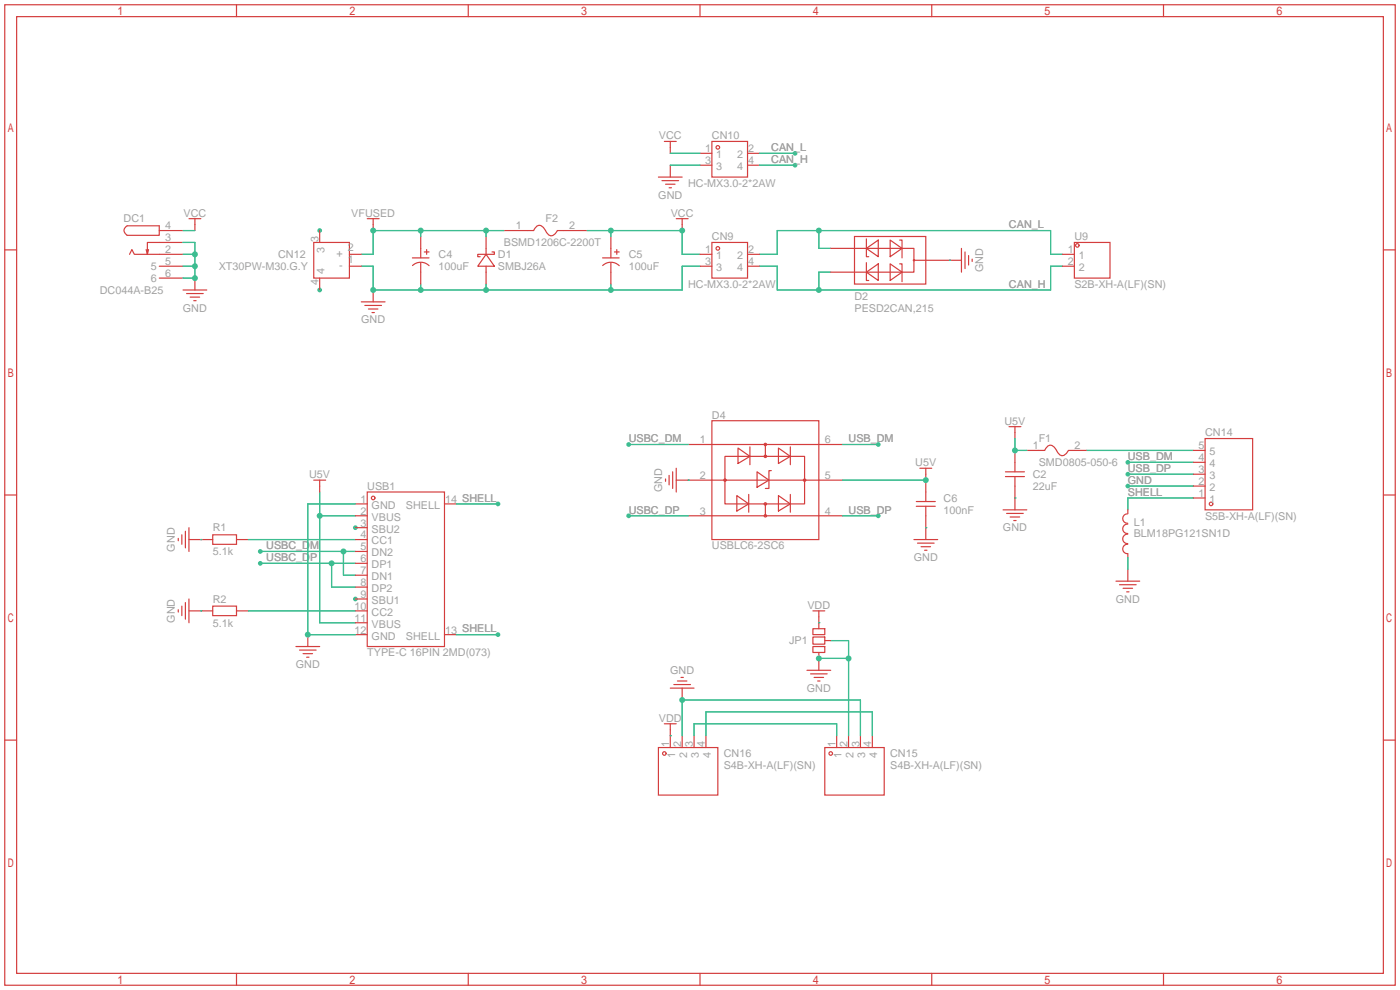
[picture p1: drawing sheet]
<svg xmlns="http://www.w3.org/2000/svg" width="299mm" height="212mm" viewBox="0 0 299 212" stroke-linecap="round" stroke-linejoin="round" font-family="sans-serif">
<g fill="#3dbd91">
<circle cx="75.9" cy="112.8" r=".51"/>
<circle cx="75.9" cy="128" r=".51"/>
<circle cx="68.3" cy="49.3" r=".51"/>
<circle cx="68.3" cy="62" r=".51"/>
<circle cx="241" cy="98.8" r=".51"/>
<circle cx="241" cy="101.3" r=".51"/>
<circle cx="241" cy="103.9" r=".51"/>
<circle cx="55.6" cy="117.9" r=".51"/>
<circle cx="55.6" cy="120.4" r=".51"/>
<circle cx="134.4" cy="95" r=".51"/>
<circle cx="187.7" cy="95" r=".51"/>
<circle cx="187.7" cy="110.2" r=".51"/>
<circle cx="134.4" cy="110.2" r=".51"/>
<circle cx="106.4" cy="135.6" r=".51"/>
<circle cx="106.4" cy="107.7" r=".51"/>
<circle cx="169.9" cy="35.3" r=".51"/>
<circle cx="169.9" cy="32.8" r=".51"/>
</g>
<g fill="none" stroke="#d43d3d" stroke-width=".25">
<path d="M1 1h297.2v209.6h-297.2zM3.6 3.6h292.1v204.4h-292.1zM50.5 1v2.6M100.1 1v2.6M149.6 1v2.6M199.1 1v2.6M248.7 1v2.6M140.7 37.8h5.1M141.5 38.6h3.5M142 30.2h2.5M142.2 39.4h2.1M143.3 30.2v2.6"/>
<path d="M143.3 35.3v2.5M149.6 32.8h2.5M149.6 35.3h2.5M152.1 30.2h7.7v7.6h-7.7zM159.8 32.8h2.5M159.8 35.3h2.5M1 53.4h2.6M26.6 48.8l.6-.5h6.8v2l-6.9-.1a1.11 1.11 0 0 1-.5-1.4zM27.7 54.4l.5-1.1 .5 1.1h10.4M31.2 53.3l.3 1.1M31.7 53.3l-.2 1.1M34 49.3h5.1"/>
<path d="M34 56.9h5.1M34 59.4h5.1M39.1 51.8h-7.6v2.6M40.4 46.7h2.5M41.7 46.7v2.6M41.7 59.4v2.6M67.1 51.8h7.6v7.6h-7.6zM68.3 49.3v2.5M68.3 59.4v2.6M74.7 54.4h2.5M74.7 56.9h2.5M78.5 46.7h2.5"/>
<path d="M79.8 46.7v2.6M88.1 55.1h3.6M88.2 56.8a2.54 2.54 0 0 1 3.5 0M89.9 50.5v4.6M89.9 56.1v4.6M90.7 53.8h1M91.2 53.3v1.1M103.9 54.4l1.8 2.5h-3.6zM103.9 50.5v3.9M103.9 56.9v3.8M105.2 53.8h.5v.6h-3.6v.5h.5M107.7 49.3h6.3l.5-.8a1.26 1.26 0 0 1 2.1 .8l.5 .7a1.26 1.26 0 0 0 2-.7h6.4"/>
<path d="M128.8 55.1h3.5M128.8 56.8a2.54 2.54 0 0 1 3.5 0M130.6 50.5v4.6M130.6 56.1v4.6M131.3 53.8h1M131.8 53.3v1.1M143 40.1h.5M144.5 46.7h2.6M145.8 46.7v2.6M149.6 54.4h2.5M149.6 56.9h2.5M152.1 51.8h7.7v7.6h-7.7z"/>
<path d="M159.8 54.4h2.5M159.8 56.9h2.5M177.5 53.1h17.8v5.1h-17.8M182.6 50.5h15.3v10.2h-15.3zM185.2 53.1l2.5-1.8v3.6zM185.2 51.1v3.8h.5M185.2 58.2l2.5-1.8v3.5zM185.2 56.1v3.8h.5M190.2 51.3l2.6 1.8-2.6 1.8zM190.2 56.4l2.6 1.8-2.6 1.7zM192.3 51.3h.5v3.8M192.3 56.4h.5v3.8"/>
<path d="M195.3 55.6h10.2M205.5 53.1v5.1M206.2 53.8v3.6M207 54.6v2M207.8 55.4v.5M227.1 54.4h2.5M227.1 56.9h2.5M229.6 51.8h7.6v7.6h-7.6zM295.7 53.4h2.5M39.1 62h5.1M39.9 62.7h3.5M40.6 63.5h2.1"/>
<path d="M41.4 64.3h.5M77.2 64.5h5.1M78 65.3h3.5M78.7 66h2.1M79.5 66.8h.5M79.8 62v2.5M147.1 95h33M152.1 89.9h22.9v25.4h-22.9zM154.9 97.5h17.1v10.2h-17.1zM157.7 95.8l2.6 1.7-2.6 1.6zM160.3 95.5v3.8M163.6 95v2.5"/>
<path d="M166.4 95.8l2.5 1.7-2.5 1.6zM168.9 95.5v3.8M215.6 91.2h2.6M216.9 91.2v2.5M216.9 96.3v4.5M219.5 96.3h3.8l.4-.8a1.26 1.26 0 0 1 2.1 .8l.5 .7a1.26 1.26 0 0 0 2-.7h3.9M255 96.3h2.6M255 98.8h2.6M257.6 93.7h10.1v15.3h-10.1zM1 105.8h2.6M38.1 115.1v.5M38.9 114.3v2"/>
<path d="M39.6 113.5v3.6M40.4 115.3h5.1M40.4 112.8v5.1M45.5 114.3h5v2h-5zM50.5 115.3h2.6M67.1 102.6h2.5M68.3 102.6v2.6M75.9 115.3h2.6M75.9 110.2h2.6M75.9 107.7h2.6M75.9 112.8h2.6M75.9 117.9h2.6"/>
<path d="M78.5 105.2h16.5v33h-16.5zM95 107.7h2.5M142.2 102.4v.5M143 101.6v2M143.8 100.8v3.6M144.5 102.6h35.6M144.5 100.1v5.1M147.1 110.2h33M157.5 105.9l2.5 1.8-2.5 1.5zM160 105.7v3.8M161.8 100.8l2.5 1.8-2.5 1.5zM163.6 107.7v2.5"/>
<path d="M164.8 100.6h-.5v3.8h-.7M166.4 105.9l2.5 1.8-2.5 1.5zM168.9 105.7v3.8M195.3 115.3h5.1M195.8 108.2h4.1M195.8 107.2h4.1M196.1 116.1h3.5M196.6 100.1h2.5M196.8 116.8h2.1M197.6 117.6h.5M197.9 100.1v7.1M197.9 108.2v7.1"/>
<path d="M214.4 109h5.1M214.9 101.9h4M214.9 100.8h4M215.1 109.7h3.6M215.9 110.5h2M216.7 111.3h.5M216.9 101.9v7.1M241 114.2a1.01 1.01 0 0 0-1.1 1 1.01 1.01 0 0 0 1.1 1M241 112a1.01 1.01 0 0 0-1.1 1 1.01 1.01 0 0 0 1.1 1M241 116.3a1.01 1.01 0 0 0-1.1 1 1.01 1.01 0 0 0 1.1 1v.8M241 109.8a1.01 1.01 0 0 0-1.1 1 1.01 1.01 0 0 0 1.1 1M241 109v.7"/>
<path d="M255 106.4h2.6M255 103.9h2.6M255 101.3h2.6M295.7 105.8h2.5M38.1 130.3v.5M38.9 129.5v2.1M39.6 128.8v3.5M40.4 130.6h5.1M40.4 128v5.1M45.5 129.5h5v2.1h-5zM50.5 130.6h2.6M63.2 138.2h5.1"/>
<path d="M64 138.9h3.6M64.8 139.7h2M65.8 135.6v2.6M75.9 130.6h2.6M75.9 120.4h2.6M75.9 122.9h2.6M75.9 125.5h2.6M75.9 128h2.6M75.9 133.1h2.6M75.9 135.6h2.6M95 135.6h2.5M173.7 134.4h2.6v1.2h-2.6z"/>
<path d="M173.7 138.2h2.6v1.2h-2.6zM173.7 136.1h2.6v1.6h-2.6zM173.7 130.6h2.6M175 130.6v3.8M175 139.4v3.9M176.3 136.9h1.2M238.5 124.2h5.1M239.3 125h3.5M240 125.7h2.1M240.8 126.5h.5M241 121.7v2.5M1 158.2h2.6"/>
<path d="M65.5 140.5h.5M140.7 159.8h12.7v10.1h-12.7zM142 154.7h2.5M143.3 154.7v5.1M143.3 147.1h5M144 146.3h3.6M144.8 145.5h2M145.5 144.8h.5M145.8 147.1v2.5M145.8 157.2v2.6M148.3 157.2v2.6M150.9 157.2v2.6"/>
<path d="M172.5 143.3h5M173.2 144h3.6M174 144.8h2M174.8 145.5h.5M176.3 159.8h12.7v10.1h-12.7zM178.8 157.2v2.6M181.4 157.2v2.6M183.9 157.2v2.6M186.4 157.2v2.6M295.7 158.2h2.5M50.5 208v2.6M100.1 208v2.6"/>
<path d="M149.6 208v2.6M199.1 208v2.6M248.7 208v2.6"/>
<circle cx="153.4" cy="31.5" r=".38"/>
<circle cx="153.4" cy="53.1" r=".38"/>
<circle cx="195.3" cy="55.6" r=".13"/>
<circle cx="230.3" cy="52.5" r=".38"/>
<circle cx="163.6" cy="95" r=".25"/>
<circle cx="163.6" cy="97.5" r=".25"/>
<circle cx="79.8" cy="106.4" r=".38"/>
<circle cx="154.9" cy="102.6" r=".25"/>
<circle cx="163.6" cy="107.7" r=".25"/>
<circle cx="163.6" cy="110.2" r=".25"/>
<circle cx="172" cy="102.6" r=".25"/>
<circle cx="258.8" cy="107.7" r=".38"/>
<circle cx="142" cy="161" r=".38"/>
<circle cx="177.5" cy="161" r=".38"/>
</g>
<g fill="none" stroke="#3dbd91" stroke-width=".25">
<path d="M143.3 32.8h6.3M143.3 35.3h6.3M162.3 32.8h7.6M162.3 35.3h7.6M39.1 56.9h2.6M39.1 54.4h2.6M39.1 49.3h2.6M39.1 51.8h2.6v7.6h-2.6M77.2 56.9h2.6v5.1h66v-5.1h3.8M89.9 49.3v1.2M103.9 49.3v1.2M107.7 49.3h-27.9v5.1h-2.6"/>
<path d="M125.5 49.3h20.3v5.1h3.8M130.6 49.3v1.2M162.3 56.9h3.8v5.1h58.4v-5.1h2.6M162.3 54.4h3.8v-5.1h58.4v5.1h2.6M175 49.3v3.8h2.5M177.5 58.2h-2.5v3.8M202.9 55.6h.1M89.9 60.7v1.3M103.9 60.7v1.3M130.6 60.7v1.3M134.4 95h12.7M180.1 95h7.6"/>
<path d="M216.9 93.7v2.6h2.6M232.2 96.3h22.8M241 98.8h14M42.9 115.3h.1M53.1 115.3h22.8M55.6 117.9h20.3M68.3 105.2v27.9h7.6M68.3 110.2h7.6M73.4 117.9v5h2.5M75.9 107.7h-10.1v27.9h10.1M97.5 107.7h8.9M134.4 110.2h12.7"/>
<path d="M147.1 102.6h.1M180.1 110.2h7.6M180.1 102.6h17.8M197.9 112.8h.1M216.9 106.4h.1M241 101.3h14M241 103.9h14M241 119.1v2.6M255 106.4h-14v2.6M42.9 130.6h.1M53.1 130.6h22.8M55.6 120.4h20.3"/>
<path d="M70.9 120.4v5.1h5M97.5 135.6h8.9M175 133.1h.1M177.5 136.9h3.9v20.3M143.3 157.2h.1M145.8 157.2v-7.6h38.1v7.6M148.3 157.2v-2.5h30.5v2.5M150.9 157.2v-5.1h35.5v5.1M175 140.7h6.4"/>
</g>
<g fill="#3dbd91">
<circle cx="79.8" cy="62" r=".63"/>
<circle cx="89.9" cy="62" r=".63"/>
<circle cx="103.9" cy="62" r=".63"/>
<circle cx="130.6" cy="62" r=".63"/>
<circle cx="175" cy="49.3" r=".63"/>
<circle cx="175" cy="62" r=".63"/>
<circle cx="73.4" cy="117.9" r=".63"/>
<circle cx="70.9" cy="120.4" r=".63"/>
<circle cx="68.3" cy="110.2" r=".63"/>
<circle cx="216.9" cy="96.3" r=".63"/>
<circle cx="197.9" cy="102.6" r=".63"/>
<circle cx="130.6" cy="49.3" r=".63"/>
<circle cx="145.8" cy="49.3" r=".63"/>
<circle cx="79.8" cy="49.3" r=".63"/>
<circle cx="89.9" cy="49.3" r=".63"/>
<circle cx="103.9" cy="49.3" r=".63"/>
<circle cx="65.8" cy="135.6" r=".63"/>
<circle cx="41.7" cy="59.4" r=".63"/>
<circle cx="41.7" cy="56.9" r=".63"/>
<circle cx="41.7" cy="54.4" r=".63"/>
<circle cx="145.8" cy="149.6" r=".63"/>
<circle cx="181.4" cy="140.7" r=".63"/>
<circle cx="175" cy="140.7" r=".63"/>
</g>
<g font-size="2.3" fill="#a2a2a2">
<text x="140.8" y="29.8">VCC</text>
<text x="152.1" y="29.8">CN10</text>
<text x="150.7" y="32.5">1</text>
<text x="150.7" y="35.1">3</text>
<text x="153.1" y="33.8">1</text>
<text x="157.5" y="33.8">2</text>
<text x="159.9" y="35.1">4</text>
<text x="159.9" y="32.5">2</text>
<text x="164.8" y="34.8">CAN_H</text>
<text x="164.8" y="32.3">CAN_L</text>
<text x="147.1" y="39.9">HC-MX3.0-2*2AW</text>
<text x="153.1" y="36.3">3</text>
<text x="157.5" y="36.3">4</text>
<text x="26.4" y="47.5">DC1</text>
<text x="39.2" y="46.3">VCC</text>
<text x="75.1" y="46.3">VFUSED</text>
<text x="116.6" y="47.5">F2</text>
<text x="140.7" y="42.5">GND</text>
<text x="143.4" y="46.3">VCC</text>
<text x="35.3" y="51.6">3</text>
<text x="35.3" y="49">4</text>
<text x="68.1" y="51.7" transform="rotate(-90 68.1 51.7)">3</text>
<text x="74.3" y="53.6">2</text>
<text x="107.7" y="52.6">BSMD1206C-2200T</text>
<text x="110.2" y="49">1</text>
<text x="121.7" y="49">2</text>
<text x="152.1" y="51.4">CN9</text>
<text x="215.6" y="48.8">CAN_L</text>
<text x="229.6" y="51.4">U9</text>
<text x="32.2" y="57.7">5</text>
<text x="35.3" y="54.1">2</text>
<text x="35.3" y="56.7">5</text>
<text x="35.3" y="59.2">6</text>
<text x="46.7" y="57.7">XT30PW-M30.G.Y</text>
<text x="59.4" y="55.2">CN12</text>
<text x="69.4" y="58.5" transform="rotate(-90 69.4 58.5)">4</text>
<text x="69.4" y="54" transform="rotate(-90 69.4 54)">3</text>
<text x="71.9" y="54.9">+</text>
<text x="72.5" y="57.4">-</text>
<text x="74.3" y="56.2">1</text>
<text x="93.7" y="55.2">C4</text>
<text x="93.7" y="57.7">100uF</text>
<text x="106.4" y="55.2">D1</text>
<text x="106.4" y="57.7">SMBJ26A</text>
<text x="134.4" y="55.2">C5</text>
<text x="134.4" y="57.7">100uF</text>
<text x="150.7" y="54.1">1</text>
<text x="150.7" y="56.7">3</text>
<text x="153.1" y="55.4">1</text>
<text x="153.1" y="57.9">3</text>
<text x="157.5" y="57.9">4</text>
<text x="157.5" y="55.4">2</text>
<text x="159.9" y="56.7">4</text>
<text x="159.9" y="54.1">2</text>
<text x="210.1" y="58.2" transform="rotate(-90 210.1 58.2)">GND</text>
<text x="228.2" y="54.1">1</text>
<text x="228.2" y="56.7">2</text>
<text x="230.6" y="55.4">1</text>
<text x="230.6" y="57.9">2</text>
<text x="21.3" y="62.8">DC044A-B25</text>
<text x="32.2" y="60.2">6</text>
<text x="68.1" y="60.8" transform="rotate(-90 68.1 60.8)">4</text>
<text x="147.1" y="61.5">HC-MX3.0-2*2AW</text>
<text x="182.6" y="64.1">D2</text>
<text x="215.6" y="61.5">CAN_H</text>
<text x="229.6" y="61.5">S2B-XH-A(LF)(SN)</text>
<text x="39.1" y="66.6">GND</text>
<text x="77.2" y="69.1">GND</text>
<text x="182.6" y="66.6">PESD2CAN,215</text>
<text x="152.1" y="89.5">D4</text>
<text x="134.4" y="94.5">USBC_DM</text>
<text x="149.6" y="94.8">1</text>
<text x="176.3" y="94.8">6</text>
<text x="181.4" y="94.5">USB_DM</text>
<text x="214.7" y="90.7">U5V</text>
<text x="222" y="94.5">F1</text>
<text x="257.6" y="93.3">CN14</text>
<text x="195.6" y="99.6">U5V</text>
<text x="220.7" y="96">1</text>
<text x="222" y="99.6">SMD0805-050-6</text>
<text x="229.6" y="96">2</text>
<text x="241" y="98.3">USB_DM</text>
<text x="241" y="100.9">USB_DP</text>
<text x="256.1" y="101.1">3</text>
<text x="256.1" y="98.6">4</text>
<text x="256.1" y="96">5</text>
<text x="258.5" y="99.8">4</text>
<text x="258.5" y="97.3">5</text>
<text x="66.1" y="102.2">U5V</text>
<text x="77.1" y="107.5">1</text>
<text x="78.5" y="104.7">USB1</text>
<text x="95.1" y="107.5">14 SHELL</text>
<text x="141.5" y="105.2" transform="rotate(-90 141.5 105.2)">GND</text>
<text x="149.6" y="102.4">2</text>
<text x="176.3" y="102.4">5</text>
<text x="201.7" y="107.2">C6</text>
<text x="220.7" y="102.2">C2</text>
<text x="220.7" y="104.7">22uF</text>
<text x="241" y="103.4">GND</text>
<text x="241" y="106">SHELL</text>
<text x="256.1" y="106.2">1</text>
<text x="256.1" y="103.7">2</text>
<text x="258.5" y="107.5">1</text>
<text x="258.5" y="104.9">2</text>
<text x="258.5" y="102.4">3</text>
<text x="45.5" y="113.6">R1</text>
<text x="77.1" y="110">2</text>
<text x="77.1" y="112.5">3</text>
<text x="79.4" y="108.7">GND</text>
<text x="79.4" y="111.3">VBUS</text>
<text x="79.4" y="113.8">SBU2</text>
<text x="86.7" y="108.7">SHELL</text>
<text x="134.4" y="109.8">USBC_DP</text>
<text x="149.6" y="110">3</text>
<text x="176.3" y="110">4</text>
<text x="181.4" y="109.8">USB_DP</text>
<text x="201.7" y="109.8">100nF</text>
<text x="214.4" y="113.6">GND</text>
<text x="242.3" y="112.3">L1</text>
<text x="257.6" y="111">S5B-XH-A(LF)(SN)</text>
<text x="37.4" y="117.9" transform="rotate(-90 37.4 117.9)">GND</text>
<text x="45.5" y="118.7">5.1k</text>
<text x="56.9" y="117.4">USBC_DM</text>
<text x="56.9" y="119.9">USBC_DP</text>
<text x="77.1" y="115.1">4</text>
<text x="77.1" y="117.6">5</text>
<text x="79.4" y="116.4">CC1</text>
<text x="79.4" y="118.9">DN2</text>
<text x="152.1" y="117.4">USBLC6-2SC6</text>
<text x="195.3" y="119.9">GND</text>
<text x="242.3" y="114.9">BLM18PG121SN1D</text>
<text x="77.1" y="120.2">6</text>
<text x="77.1" y="122.7">7</text>
<text x="77.1" y="125.2">8</text>
<text x="79.4" y="121.4">DP1</text>
<text x="79.4" y="124">DN1</text>
<text x="45.5" y="128.8">R2</text>
<text x="75.8" y="130.3">10</text>
<text x="77.1" y="127.8">9</text>
<text x="79.4" y="126.5">DP2</text>
<text x="79.4" y="129.1">SBU1</text>
<text x="79.4" y="131.6">CC2</text>
<text x="172.6" y="130.1">VDD</text>
<text x="238.5" y="128.8">GND</text>
<text x="37.4" y="133.1" transform="rotate(-90 37.4 133.1)">GND</text>
<text x="45.5" y="133.9">5.1k</text>
<text x="75.8" y="132.9">11</text>
<text x="75.8" y="135.4">12</text>
<text x="79.4" y="134.1">VBUS</text>
<text x="79.4" y="136.7">GND</text>
<text x="86.7" y="136.7">SHELL</text>
<text x="95.1" y="135.4">13 SHELL</text>
<text x="168.7" y="137.7">JP1</text>
<text x="63.2" y="142.8">GND</text>
<text x="78.5" y="140.3">TYPE-C 16PIN 2MD(073)</text>
<text x="143.2" y="144.1">GND</text>
<text x="172.4" y="147.9">GND</text>
<text x="140.8" y="154.2">VDD</text>
<text x="143" y="159.6" transform="rotate(-90 143 159.6)">1</text>
<text x="144.3" y="162" transform="rotate(-90 144.3 162)">1</text>
<text x="145.6" y="159.6" transform="rotate(-90 145.6 159.6)">2</text>
<text x="146.8" y="162" transform="rotate(-90 146.8 162)">2</text>
<text x="148.1" y="159.6" transform="rotate(-90 148.1 159.6)">3</text>
<text x="149.4" y="162" transform="rotate(-90 149.4 162)">3</text>
<text x="150.6" y="159.6" transform="rotate(-90 150.6 159.6)">4</text>
<text x="151.9" y="162" transform="rotate(-90 151.9 162)">4</text>
<text x="154.7" y="161.8">CN16</text>
<text x="178.6" y="159.6" transform="rotate(-90 178.6 159.6)">1</text>
<text x="179.9" y="162" transform="rotate(-90 179.9 162)">1</text>
<text x="181.1" y="159.6" transform="rotate(-90 181.1 159.6)">2</text>
<text x="182.4" y="162" transform="rotate(-90 182.4 162)">2</text>
<text x="183.7" y="159.6" transform="rotate(-90 183.7 159.6)">3</text>
<text x="184.9" y="162" transform="rotate(-90 184.9 162)">3</text>
<text x="186.2" y="159.6" transform="rotate(-90 186.2 159.6)">4</text>
<text x="187.5" y="162" transform="rotate(-90 187.5 162)">4</text>
<text x="190.2" y="161.8">CN15</text>
<text x="154.7" y="164.4">S4B-XH-A(LF)(SN)</text>
<text x="190.2" y="164.4">S4B-XH-A(LF)(SN)</text>
</g>
</svg>
